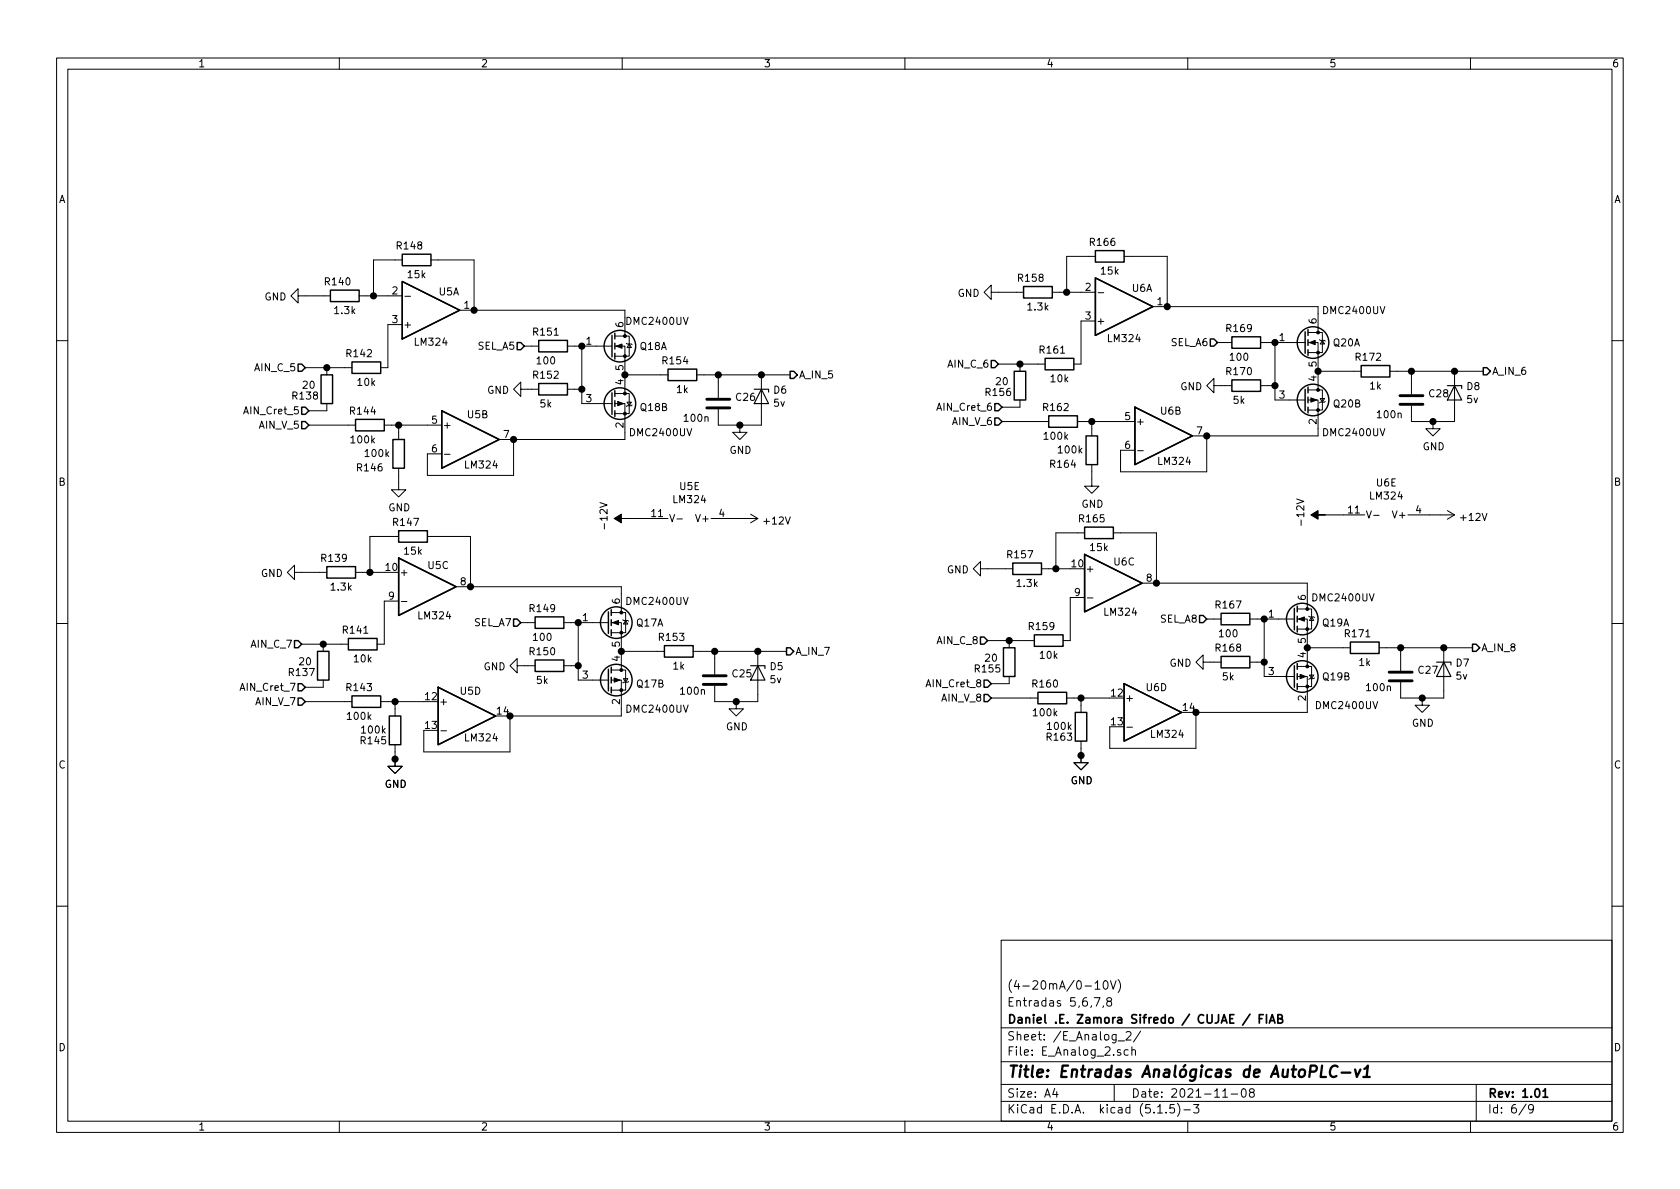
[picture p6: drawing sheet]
<svg xmlns="http://www.w3.org/2000/svg" width="297mm" height="210mm" viewBox="0 0 297 210" stroke-linecap="round" stroke-linejoin="round" font-family="sans-serif">
<g fill="none" stroke="#000" stroke-width=".18">
<path d="M10 10.3h277v189.9h-277zM12 12.2h273v186.1h-273zM60 10.3v1.9M110 10.3v1.9M160 10.3v1.9M210 10.3v1.9M260 10.3v1.9M52.7 52.3v-1.3l-1.3 1.3 1.3 1.3v-1.3h5.7M63.5 52.3h7.6M71.1 57.4h-2.5v7.6h-1.3M71.1 46h-5.1v6.3M71.6 52.4h1"/>
<path d="M76.2 46h7.6v8.9M81.3 54.9h29.2v4.5M108.7 59.4h2.6v3.6h-2.6M175.3 51.7v-1.3l-1.3 1.3 1.3 1.3v-1.3h5.7M186.1 51.7h7.6M193.7 56.8h-2.6v7.6h-1.2M193.7 45.3h-5.1v6.4M194.2 51.8h.9M198.8 45.3h7.6v8.9M203.8 54.2h29.2v4.6M231.3 58.8h2.5v3.6h-2.5M10 60.2h2"/>
<path d="M54 65h8.2M54.6 75.2h8.3M57.8 65v1.3M57.8 71.4v1.2h-3.2M67.9 75.2h10.2M70.5 75.2v2.5M90.8 77.7v6.4h-15.2v-3.8h2.5M92.1 68.8v-1.2l-1.3 1.2 1.3 1.3v-1.3h3.1M92.7 61.2h2.5M100.3 68.8h2.6M100.3 61.2h7.9M102.9 61.2v10.2h5.3"/>
<path d="M108.7 61.2h1.8v8.4M108.7 71.4h1.8v6.3h-22.2M108.7 69.6h2.6v3.5h-2.6M110.5 66.3h7.6M110.7 60.7l.2 .1h.7l.2 .2M110.9 71.1h.7l-.3 .6zM111.3 60.8l.3 .7h-.7zM111.8 71.6l-.2 .1h-.7l-.2 .2M123.2 66.3h16.5M127 66.3v4.1M130.8 75.2v1.2h1.3l-1.3 1.3-1.3-1.3h1.3M134.6 66.3v8.9h-7.6v-2.8"/>
<path d="M176.5 64.4h8.3M177.2 74.5h8.2M180.3 64.4v1.3M180.3 70.7v1.3h-3.1M190.5 74.5h10.2M193 74.5v2.6M201.1 79.7h1M213.4 77.1v6.3h-15.3v-3.8h2.6M214.6 68.2v-1.3l-1.2 1.3 1.2 1.3v-1.3h3.2M215.3 60.6h2.5M222.9 68.2h2.5M222.9 60.6h7.9"/>
<path d="M225.4 60.6v10.1h5.4M231.3 70.7h1.7v6.4h-22.2M231.3 69h2.5v3.5h-2.5M231.3 60.6h1.7v8.4M233 65.7h7.7M233.3 60.1l.1 .1h.8l.1 .1M233.4 70.5h.8l-.4 .6zM233.8 60.2l.4 .6h-.8zM234.3 71l-.1 .1h-.8l-.1 .1M245.7 65.7h16.6M249.6 65.7v4M253.4 74.5v1.3h1.2l-1.2 1.3-1.3-1.3h1.3"/>
<path d="M257.2 65.7v8.8h-7.6v-2.8M285 60.2h2M70.5 82.8v3.8h1.3l-1.3 1.3-1.3-1.3h1.3M70.5 94.9h-5.1v6.3M75.6 94.9h7.6v8.9M78.6 80.3h1M111.1 91.7h7M118.4 91l.4 1.2 .5-1.2M119.7 91.8h.9M125.7 91.7h8.3M132.7 90.9l1.3 .8M134 91.7l-1.3 .8"/>
<path d="M191.8 94.2h-5.1v6.4M193 82.2v3.8h1.3l-1.3 1.2-1.2-1.2h1.2M196.8 94.2h7.7v8.9M234.3 91.1h7M241.6 90.3l.4 1.3 .5-1.3M242.9 91.1h.9M248.9 91.1h8.3M255.9 90.3l1.3 .8M257.2 91.1l-1.3 .7M10 110.3h2M52.1 101.2v-1.3l-1.3 1.3 1.3 1.3v-1.3h5.7M53.3 113.9h8.3"/>
<path d="M57.1 113.9v1.3M62.9 101.2h5M70.5 106.3h-2.6v7.6h-1.2M71 106.4h1M80.6 103.8h29.3v4.5M91.4 117.7v-1.2l-1.2 1.2 1.2 1.3v-1.3h3.2M92.1 110.1h2.5M99.7 117.7h2.5M99.7 110.1h7.9M102.2 110.1v10.2h5.4M108.1 110.1h1.8v8.4M108.1 108.3h2.5v3.6h-2.5"/>
<path d="M108.1 118.5h2.5v3.5h-2.5M109.9 115.2h7.6M110.1 109.6l.1 .1h.8l.1 .1M110.6 109.7l.4 .7h-.8zM122.6 115.2h16.5M126.4 115.2v4M134 115.2v8.9h-7.6v-2.8M173.4 100.6v-1.3l-1.3 1.3 1.3 1.2v-1.2h5.7M174.6 113.3h8.3M178.4 113.3v1.2M178.4 119.6v1.3h-3.1M184.1 100.6h5.1"/>
<path d="M191.8 105.7h-2.6v7.6h-1.2M192.3 105.7h.9M201.9 103.1h29.2v4.6M212.7 117.1v-1.3l-1.2 1.3 1.2 1.3v-1.3h3.2M213.4 109.5h2.5M221 109.5h7.9M221 117.1h2.5M223.5 109.5v10.1h5.4M229.4 109.5h1.7v8.4M229.4 107.7h2.5v3.5h-2.5M229.4 119.6h1.7v6.4h-19.6v6.3h-15.3v-3.8M229.4 117.9h2.5v3.5h-2.5"/>
<path d="M231.1 114.5h7.7M231.4 109l.1 .1h.8l.1 .1M231.5 119.4h.8l-.4 .6zM231.9 109.1l.4 .6h-.8zM232.4 119.9l-.1 .1h-.8l-.1 .1M243.8 114.5h16.5M247.6 114.5v4.1M255.3 114.5v8.9h-7.7v-2.8M285 110.3h2M54 124.1h8.2M57.1 120.3v1.2h-3.1M67.3 124.1h7.6"/>
<path d="M69.8 131.7v3.8h1.3l-1.3 1.3-1.2-1.3h1.2M69.8 124.1v2.5M78 129.2h.9M108.1 120.3h1.8v6.3h-19.7v6.4h-15.3v-3.8M110.2 120h.8l-.4 .6zM111.1 120.5l-.1 .1h-.8l-.1 .2M130.2 124.1v1.2h1.2l-1.2 1.3-1.3-1.3h1.3M175.3 123.4h8.2M188.6 123.4h7.6M191.1 131.1v3.8h1.3l-1.3 1.2-1.2-1.2h1.2M191.1 123.4v2.6M199.2 128.6h1"/>
<path d="M251.5 123.4v1.3h1.2l-1.2 1.3-1.3-1.3h1.3M10 160.2h2M177 166.3h108v32h-108zM193.5 176.4h1l-.7 1.5M193.6 173.9l.5-.5v1.5M193.6 174.9h.9M195.1 177.8l-.1 .3M195.2 173.6l.2-.2a.8 .8 0 0 1 .5 .8 .8 .8 0 0 1-.5 .7l-.2-.1-.2-.4zM196 177.1l-.3-.3 .1-.2a.48 .48 0 0 1 .6-.1l.1 .2-.1 .3-.6 .1a.48 .48 0 0 0 0 .7l.2 .1 .5-.1v-.4l-.2-.3M196.3 173.4l.5 1.5 .5-1.5M197.7 173.2a1.71 1.71 0 0 1 0 2.3M285 160.2h2"/>
<path d="M60 198.3v1.9M110 198.3v1.9M160 198.3v1.9M177 194.8h108M177 191.8h108M177 187.8h108M177 181.8h108M186.5 192.5l-.4 1h1M186.8 193v1M197 191.8v3M197.7 184.1h1.1M199.1 182.6l.2-.2h.4l.3 .4-.9 1.1h.9"/>
<path d="M199.5 185.7l-.4-.1-.3 .3v.6l.3 .1 .4-.1M200.1 185.7l.2-.1 .4 .1 .1 .9M200.1 185.1v1.5M201.7 182.3l-1.3 2M204.7 196.8h.8M206.2 196.7v.1M207.6 195.3h-.7l-.1 .7 .2-.1 .5 .1 .2 .2-.1 .5-.2 .1-.6-.1M208.2 195.1a1.71 1.71 0 0 1 0 2.3M209.3 196.3h1.2M210 198.3v1.9M211 195.3h1l-.5 .6 .4 .1v.7l-.2 .1-.7-.1M216.2 194h.8"/>
<path d="M217.7 193.5h1.1M219.6 192.7l.4-.2a.94 .94 0 0 1 0 1.5 .82 .82 0 0 1-.4-1.3zM221.2 193.2l-.3-.3 .1-.2 .2-.2 .4 .1 .2 .2-.1 .2-.6 .2a.48 .48 0 0 0-.1 .7l.2 .1 .5-.1a.48 .48 0 0 0-.1-.7h-.1M260 198.3v1.9M261 191.8v6.5M269.8 195.2l-1.2 2M271.1 196l-.3 .3-.4-.1-.1-.2v-.4l.1-.2 .4-.1 .2 .2a1.19 1.19 0 0 1-.2 1.2l-.4 .1"/>
</g>
<path d="M221 179.3l-1.3 2M223.4 179.4h-.7v1.5M223.9 179.4v1.5M222.7 180.1h.4M224.4 180.9l.5-1.5 .5 1.5M224.6 180.5h.7M225.9 180.1h.5l.2-.1 .1-.3-.3-.3h-.5v1.5h.6l.3-.3a.41 .41 0 0 0-.4-.5M272.8 193l.4-.5v1.5M272.8 194h.9" fill="none" stroke="#000" stroke-width=".3"/>
<path d="M236.5 188.6a.88 .88 0 0 0-1 0 .88 .88 0 0 0-.4 1 .7 .7 0 0 0 .4 .8 .7 .7 0 0 0 .8-.1M237.2 189.7h1.6M239.6 189.1l.3 1.3 .6-1.3M241 190.4h1.2M241.2 189l.7-.6-.3 2" fill="none" stroke="#000" stroke-width=".41"/>
<g fill="none" stroke="#000" stroke-width=".25">
<path d="M58.4 51.3h5.1v2h-5.1zM71.1 45h5.1v2h-5.1zM71.1 49.8l10.2 5.1-10.2 5zM108.2 59.3v3.8M108.7 58.9v1M181 50.7h5.1v2h-5.1zM193.7 44.3h5.1v2h-5.1zM193.7 49.1l10.1 5.1-10.1 5.1zM214 59.9h.6l.7 .7-.7 .6h-.6zM217.8 59.6h5.1v2h-5.1zM230.8 58.7v3.8M231.3 58.3v1"/>
<path d="M52.7 64.4h.6l.7 .6-.7 .7h-.6zM53.3 74.5h.7l.6 .7-.6 .6h-.7zM53.3 72h.7l.6 .6-.6 .7h-.7zM56.8 66.3h2v5.1h-2zM62.2 64h5.1v2h-5.1zM62.9 74.2h5v2h-5zM69.5 77.7h2v5.1h-2zM78.1 72.6l10.2 5.1-10.2 5.1zM91.4 60.6h.7l.6 .6-.6 .6h-.7zM95.2 67.8h5.1v2h-5.1zM95.2 60.2h5.1v2h-5.1zM108.2 69.5v3.8"/>
<path d="M108.7 60.7v1M108.7 62.5v1M108.7 69.1v1M108.7 70.9v1M108.7 72.6v1.1M118.1 65.3h5.1v2h-5.1zM139.7 65.7h.6l.7 .6-.7 .6h-.6zM175.3 63.7h.6l.6 .7-.6 .6h-.6zM175.9 73.9h.6l.7 .6-.7 .7h-.6zM175.9 71.4h.6l.7 .6-.7 .6h-.6zM179.3 65.7h2.1v5h-2.1zM184.8 63.4h5.1v2h-5.1z"/>
<path d="M185.4 73.5h5.1v2.1h-5.1zM192 77.1h2.1v5.1h-2.1zM200.7 72l10.1 5.1-10.1 5.1zM217.8 67.2h5.1v2h-5.1zM230.8 68.8v3.8M231.3 60.1v1M231.3 61.8v1.1M231.3 68.4v1.1M231.3 70.2v1M231.3 72v1M240.7 64.6h5v2.1h-5zM262.3 65h.6l.6 .7-.6 .6h-.6z"/>
<path d="M70.5 93.8h5.1v2.1h-5.1zM70.5 98.7l10.1 5.1-10.1 5zM179.1 99.6h5v2h-5zM191.8 93.2h5v2h-5zM191.8 98l10.1 5.1-10.1 5.1zM52.1 113.3h.6l.6 .6-.6 .6h-.6zM56.1 115.2h2.1v5.1h-2.1zM57.8 100.2h5.1v2h-5.1zM61.6 112.9h5.1v2h-5.1zM90.8 109.5h.6l.7 .6-.7 .6h-.6zM94.6 116.7h5.1v2h-5.1zM94.6 109.1h5.1v2h-5.1z"/>
<path d="M107.6 108.2v3.8M107.6 118.4v3.8M108.1 107.8v1M108.1 109.6v1M108.1 111.4v1M108.1 118v1M108.1 119.8v1M117.5 114.2h5.1v2h-5.1zM139.1 114.5h.6l.6 .7-.6 .6h-.6zM173.4 112.6h.6l.6 .7-.6 .6h-.6zM177.4 114.5h2.1v5.1h-2.1zM182.9 112.3h5.1v2h-5.1z"/>
<path d="M212.1 108.8h.6l.7 .7-.7 .6h-.6zM215.9 108.5h5.1v2h-5.1zM215.9 116.1h5.1v2h-5.1zM228.9 107.6v3.8M228.9 117.7v3.8M229.4 107.2v1M229.4 109v1M229.4 110.7v1.1M229.4 117.3v1.1M229.4 119.1v1M238.8 113.5h5v2.1h-5zM260.3 113.9h.7l.6 .6-.6 .7h-.7z"/>
<path d="M52.7 123.4h.6l.7 .7-.7 .6h-.6zM52.7 120.9h.6l.7 .6-.7 .7h-.6zM62.2 123.1h5.1v2h-5.1zM68.8 126.6h2.1v5.1h-2.1zM77.5 121.5l10.1 5.1-10.1 5.1zM108.1 121.5v1M174 120.3h.6l.7 .6-.7 .6h-.6zM174 122.8h.6l.7 .6-.7 .7h-.6zM183.5 122.4h5.1v2.1h-5.1zM190.1 126h2.1v5.1h-2.1zM198.8 120.9l10.1 5.1-10.1 5.1zM229.4 120.9v1"/>
<circle cx="109.6" cy="61.2" r="2.79"/>
<circle cx="109.6" cy="71.4" r="2.79"/>
<circle cx="232.2" cy="60.6" r="2.79"/>
<circle cx="232.2" cy="70.7" r="2.79"/>
<circle cx="109" cy="110.1" r="2.79"/>
<circle cx="230.3" cy="109.5" r="2.79"/>
<circle cx="230.3" cy="119.6" r="2.79"/>
<circle cx="109" cy="120.3" r="2.79"/>
</g>
<path d="M133.3 68.8h2.6v.5M134.6 68.8l1.3 2.6h-2.6zM255.9 68.2h2.5v.5M257.2 68.2l1.2 2.5h-2.5zM132.7 117.7h2.6v.5M134 117.7l1.3 2.6h-2.6zM254 117.1h2.5v.5M255.3 117.1l1.2 2.5h-2.5z" fill="none" stroke="#000" stroke-width=".2"/>
<g fill="#000" stroke="#000" stroke-width=".18">
<path d="M109 61.2l1-.4v.8zM109.2 71l1 .4-1 .3zM231.5 60.6l1-.4v.8zM231.8 70.4l1 .3-1 .4zM108.6 91.7l1.3-.8v.8h1.2h-1.2v.8zM231.8 91.1l1.2-.8v.8h1.3h-1.3v.7zM108.3 110.1l1-.4v.8zM229.6 109.5l1-.4v.7zM229.9 119.2l1 .4-1 .4zM108.6 119.9l1 .4-1 .3z"/>
<circle cx="110.5" cy="59.4" r=".25"/>
<circle cx="233" cy="58.8" r=".25"/>
<circle cx="110.5" cy="63" r=".25"/>
<circle cx="110.5" cy="69.6" r=".25"/>
<circle cx="110.5" cy="73.1" r=".25"/>
<circle cx="233" cy="72.5" r=".25"/>
<circle cx="233" cy="69" r=".25"/>
<circle cx="233" cy="62.4" r=".25"/>
<circle cx="109.9" cy="108.3" r=".25"/>
<circle cx="109.9" cy="111.9" r=".25"/>
<circle cx="109.9" cy="118.5" r=".25"/>
<circle cx="231.1" cy="107.7" r=".25"/>
<circle cx="231.1" cy="117.9" r=".25"/>
<circle cx="231.1" cy="111.2" r=".25"/>
<circle cx="109.9" cy="122" r=".25"/>
<circle cx="231.1" cy="121.4" r=".25"/>
</g>
<path d="M125 72.1h4M125 70.6h4M247.5 71.5h4.1M247.5 70h4.1M124.3 119.5h4.1M245.6 118.9h4.1M124.3 121h4.1M245.6 120.4h4.1" fill="none" stroke="#000" stroke-width=".51"/>
<g fill="#000" stroke="#000" stroke-width=".25">
<circle cx="66" cy="52.3" r=".51"/>
<circle cx="83.8" cy="54.9" r=".51"/>
<circle cx="188.6" cy="51.7" r=".51"/>
<circle cx="206.4" cy="54.2" r=".51"/>
<circle cx="57.8" cy="65" r=".51"/>
<circle cx="70.5" cy="75.2" r=".51"/>
<circle cx="90.8" cy="77.7" r=".51"/>
<circle cx="102.9" cy="68.8" r=".51"/>
<circle cx="102.9" cy="61.2" r=".51"/>
<circle cx="110.5" cy="66.3" r=".51"/>
<circle cx="127" cy="66.3" r=".51"/>
<circle cx="130.8" cy="75.2" r=".51"/>
<circle cx="134.6" cy="66.3" r=".51"/>
<circle cx="180.3" cy="64.4" r=".51"/>
<circle cx="193" cy="74.5" r=".51"/>
<circle cx="213.4" cy="77.1" r=".51"/>
<circle cx="225.4" cy="68.2" r=".51"/>
<circle cx="225.4" cy="60.6" r=".51"/>
<circle cx="233" cy="65.7" r=".51"/>
<circle cx="249.6" cy="65.7" r=".51"/>
<circle cx="253.4" cy="74.5" r=".51"/>
<circle cx="257.2" cy="65.7" r=".51"/>
<circle cx="57.2" cy="113.9" r=".51"/>
<circle cx="65.4" cy="101.2" r=".51"/>
<circle cx="83.2" cy="103.8" r=".51"/>
<circle cx="102.2" cy="117.7" r=".51"/>
<circle cx="102.2" cy="110.1" r=".51"/>
<circle cx="109.9" cy="115.2" r=".51"/>
<circle cx="126.4" cy="115.2" r=".51"/>
<circle cx="134" cy="115.2" r=".51"/>
<circle cx="178.4" cy="113.3" r=".51"/>
<circle cx="186.7" cy="100.6" r=".51"/>
<circle cx="204.5" cy="103.1" r=".51"/>
<circle cx="223.5" cy="109.5" r=".51"/>
<circle cx="223.5" cy="117.1" r=".51"/>
<circle cx="231.1" cy="114.5" r=".51"/>
<circle cx="247.7" cy="114.5" r=".51"/>
<circle cx="255.3" cy="114.5" r=".51"/>
<circle cx="69.9" cy="124.1" r=".51"/>
<circle cx="69.9" cy="134.2" r=".51"/>
<circle cx="90.2" cy="126.6" r=".51"/>
<circle cx="130.2" cy="124.1" r=".51"/>
<circle cx="191.1" cy="123.4" r=".51"/>
<circle cx="191.1" cy="133.6" r=".51"/>
<circle cx="211.5" cy="126" r=".51"/>
<circle cx="251.5" cy="123.4" r=".51"/>
</g>
<text font-size="2.8" x="178" y="190.5">Title: Entradas Analógicas de AutoPLC-v1</text>
<g font-size="2.1">
<text x="178" y="178">Entradas 5,6,7,8</text>
<text x="178" y="175">(4-20mA/0-10V)</text>
<text x="178" y="184">Sheet: /E_Analog_2/</text>
<text x="178" y="181">Daniel .E. Zamora Sifredo / CUJAE / FIAB</text>
<text x="178" y="186.7">File: E_Analog_2.sch</text>
<text x="178" y="196.9">KiCad E.D.A. kicad (5.1.5)-3</text>
<text x="178" y="194.1">Size: A4</text>
<text x="200" y="194.1">Date: 2021-11-08</text>
<text x="263" y="194.1">Rev: 1.01</text>
<text x="263" y="196.9">Id: 6/9</text>
</g>
<g font-size="1.8">
<text x="35" y="11.9">1</text>
<text x="85" y="11.9">2</text>
<text x="135" y="11.9">3</text>
<text x="185" y="11.9">4</text>
<text x="235" y="11.9">5</text>
<text x="285" y="11.9">6</text>
<text x="10.4" y="35.9">A</text>
<text x="285.4" y="35.9">A</text>
<text x="70.3" y="44.1">R148</text>
<text x="192.8" y="43.5">R166</text>
<text x="46.8" y="53.1">GND</text>
<text x="57.6" y="50.5">R140</text>
<text x="69.4" y="52.1">2</text>
<text x="72.2" y="49.2">15k</text>
<text x="77.6" y="52.2">U5A</text>
<text x="169.3" y="52.5">GND</text>
<text x="180.1" y="49.8">R158</text>
<text x="191.9" y="51.4">2</text>
<text x="194.7" y="48.6">15k</text>
<text x="200.2" y="51.6">U6A</text>
<text x="204.6" y="54">1</text>
<text x="59.2" y="55.5">1.3k</text>
<text x="69.4" y="57.1">3</text>
<text x="71.2" y="58">+</text>
<text x="82.1" y="54.6">1</text>
<text x="94.4" y="59.4">R151</text>
<text x="110.2" y="57.9" transform="rotate(-90 110.2 57.9)">6</text>
<text x="111" y="57.4">DMC2400UV</text>
<text x="181.8" y="54.9">1.3k</text>
<text x="191.9" y="56.5">3</text>
<text x="193.8" y="57.4">+</text>
<text x="217" y="58.7">R169</text>
<text x="232.8" y="57.2" transform="rotate(-90 232.8 57.2)">6</text>
<text x="234.2" y="55.5">DMC2400UV</text>
<text x="45.2" y="65.7">AIN_C_5</text>
<text x="61.4" y="63.2">R142</text>
<text x="73.5" y="61.1">LM324</text>
<text x="84.5" y="61.8">SEL_A5</text>
<text x="95" y="64.4">100</text>
<text x="103.7" y="61">1</text>
<text x="110.2" y="65.5" transform="rotate(-90 110.2 65.5)">5</text>
<text x="113.2" y="61.9">Q18A</text>
<text x="117.3" y="64.4">R154</text>
<text x="167.7" y="65">AIN_C_6</text>
<text x="183.9" y="62.5">R161</text>
<text x="196" y="60.5">LM324</text>
<text x="207.1" y="61.2">SEL_A6</text>
<text x="217.6" y="63.8">100</text>
<text x="226.2" y="60.3">1</text>
<text x="232.8" y="64.9" transform="rotate(-90 232.8 64.9)">5</text>
<text x="235.8" y="61.3">Q20A</text>
<text x="239.8" y="63.8">R172</text>
<text x="51.8" y="70.7">R138</text>
<text x="53.6" y="68.8">20</text>
<text x="63.3" y="68.2">10k</text>
<text x="86.1" y="69.6">GND</text>
<text x="94.4" y="67">R152</text>
<text x="103.7" y="71.1">3</text>
<text x="110.2" y="68" transform="rotate(-90 110.2 68)">4</text>
<text x="119.7" y="69.5">1k</text>
<text x="130.2" y="70.9">C26</text>
<text x="136.8" y="69.6">D6</text>
<text x="136.8" y="71.9">5v</text>
<text x="141.2" y="66.9">A_IN_5</text>
<text x="174.4" y="70">R156</text>
<text x="176.2" y="68.1">20</text>
<text x="185.9" y="67.6">10k</text>
<text x="208.7" y="69">GND</text>
<text x="217" y="66.3">R170</text>
<text x="218.1" y="71.4">5k</text>
<text x="226.2" y="70.5">3</text>
<text x="232.8" y="67.4" transform="rotate(-90 232.8 67.4)">4</text>
<text x="242.2" y="68.9">1k</text>
<text x="252.8" y="70.3">C28</text>
<text x="259.4" y="69">D8</text>
<text x="259.4" y="71.3">5v</text>
<text x="263.8" y="66.3">A_IN_6</text>
<text x="43.6" y="73.3">AIN_Cret_5</text>
<text x="45.9" y="75.8">AIN_V_5</text>
<text x="62" y="73.3">R144</text>
<text x="76.4" y="74.9">5</text>
<text x="78.2" y="75.8">+</text>
<text x="82.7" y="74">U5B</text>
<text x="89.1" y="77.5">7</text>
<text x="95.6" y="72.1">5k</text>
<text x="110.2" y="75.7" transform="rotate(-90 110.2 75.7)">2</text>
<text x="111.6" y="77.1">DMC2400UV</text>
<text x="113.3" y="72.7">Q18B</text>
<text x="121.1" y="74.6">100n</text>
<text x="166.1" y="72.6">AIN_Cret_6</text>
<text x="168.5" y="75.2">AIN_V_6</text>
<text x="184.6" y="72.7">R162</text>
<text x="184.7" y="77.8">100k</text>
<text x="198.9" y="74.3">5</text>
<text x="200.8" y="75.2">+</text>
<text x="205.3" y="73.3">U6B</text>
<text x="211.6" y="76.8">7</text>
<text x="232.8" y="75" transform="rotate(-90 232.8 75)">2</text>
<text x="234.2" y="77.1">DMC2400UV</text>
<text x="235.9" y="72.1">Q20B</text>
<text x="243.7" y="74">100n</text>
<text x="62.2" y="78.4">100k</text>
<text x="63.3" y="83.4">R146</text>
<text x="64.7" y="80.8">100k</text>
<text x="76.4" y="80">6</text>
<text x="82.3" y="82.8">LM324</text>
<text x="129" y="80.3">GND</text>
<text x="185.8" y="82.7">R164</text>
<text x="187.2" y="80.2">100k</text>
<text x="198.9" y="79.4">6</text>
<text x="204.9" y="82.2">LM324</text>
<text x="251.5" y="79.6">GND</text>
<text x="10.4" y="85.9">B</text>
<text x="119.2" y="89">LM324</text>
<text x="120.2" y="86.7">U5E</text>
<text x="191.2" y="89.8">GND</text>
<text x="242.4" y="88.3">LM324</text>
<text x="243.4" y="86">U6E</text>
<text x="285.4" y="85.9">B</text>
<text x="68.7" y="90.4">GND</text>
<text x="69.6" y="93">R147</text>
<text x="107.4" y="93.2" transform="rotate(-90 107.4 93.2)">-12V</text>
<text x="115.2" y="91.4">11</text>
<text x="123.4" y="92.3">V+</text>
<text x="127.2" y="91.4">4</text>
<text x="135.2" y="92.8">+12V</text>
<text x="190.9" y="92.4">R165</text>
<text x="230.6" y="92.5" transform="rotate(-90 230.6 92.5)">-12V</text>
<text x="238.4" y="90.8">11</text>
<text x="246.6" y="91.7">V+</text>
<text x="250.3" y="90.8">4</text>
<text x="258.4" y="92.1">+12V</text>
<text x="56.9" y="99.4">R139</text>
<text x="68.2" y="101">10</text>
<text x="70.6" y="101.8">+</text>
<text x="71.6" y="98.1">15k</text>
<text x="75.7" y="100.6">U5C</text>
<text x="167.4" y="101.4">GND</text>
<text x="178.2" y="98.7">R157</text>
<text x="189.5" y="100.3">10</text>
<text x="191.9" y="101.2">+</text>
<text x="192.8" y="97.5">15k</text>
<text x="197" y="100">U6C</text>
<text x="46.1" y="102">GND</text>
<text x="58.6" y="104.4">1.3k</text>
<text x="68.7" y="106">9</text>
<text x="81.4" y="103.5">8</text>
<text x="109.6" y="106.8" transform="rotate(-90 109.6 106.8)">6</text>
<text x="111" y="107">DMC2400UV</text>
<text x="179.9" y="103.8">1.3k</text>
<text x="190" y="105.4">9</text>
<text x="202.7" y="102.9">8</text>
<text x="215.1" y="107.6">R167</text>
<text x="230.9" y="106.1" transform="rotate(-90 230.9 106.1)">6</text>
<text x="232.3" y="106.3">DMC2400UV</text>
<text x="60.8" y="112.1">R141</text>
<text x="74.1" y="109.5">LM324</text>
<text x="83.9" y="110.7">SEL_A7</text>
<text x="93.8" y="108.2">R149</text>
<text x="94.4" y="113.3">100</text>
<text x="103" y="109.8">1</text>
<text x="112.6" y="110.8">Q17A</text>
<text x="116.6" y="113.3">R153</text>
<text x="165.8" y="113.9">AIN_C_8</text>
<text x="182" y="111.4">R159</text>
<text x="195.4" y="108.9">LM324</text>
<text x="205.2" y="110.1">SEL_A8</text>
<text x="215.7" y="112.7">100</text>
<text x="224.3" y="109.2">1</text>
<text x="230.9" y="113.8" transform="rotate(-90 230.9 113.8)">5</text>
<text x="233.9" y="110.8">Q19A</text>
<text x="237.9" y="112.7">R171</text>
<text x="44.6" y="114.5">AIN_C_7</text>
<text x="51.2" y="119.6">R137</text>
<text x="53" y="117.6">20</text>
<text x="62.7" y="117.1">10k</text>
<text x="85.5" y="118.5">GND</text>
<text x="93.8" y="115.9">R150</text>
<text x="109.6" y="116.9" transform="rotate(-90 109.6 116.9)">4</text>
<text x="109.6" y="114.4" transform="rotate(-90 109.6 114.4)">5</text>
<text x="119" y="118.4">1k</text>
<text x="129.6" y="119.8">C25</text>
<text x="136.2" y="118.5">D5</text>
<text x="140.6" y="115.8">A_IN_7</text>
<text x="172.5" y="118.9">R155</text>
<text x="174.3" y="117">20</text>
<text x="183.9" y="116.5">10k</text>
<text x="206.8" y="117.9">GND</text>
<text x="215.1" y="115.2">R168</text>
<text x="224.3" y="119.4">3</text>
<text x="230.9" y="116.3" transform="rotate(-90 230.9 116.3)">4</text>
<text x="240.3" y="117.8">1k</text>
<text x="250.9" y="119.1">C27</text>
<text x="257.5" y="117.9">D7</text>
<text x="261.9" y="115.2">A_IN_8</text>
<text x="42.9" y="122.2">AIN_Cret_7</text>
<text x="45.3" y="124.7">AIN_V_7</text>
<text x="61.4" y="122.2">R143</text>
<text x="75.2" y="123.8">12</text>
<text x="77.6" y="124.7">+</text>
<text x="81.4" y="122.9">U5D</text>
<text x="94.9" y="120.9">5k</text>
<text x="103" y="120">3</text>
<text x="109.6" y="124.6" transform="rotate(-90 109.6 124.6)">2</text>
<text x="112.7" y="121.6">Q17B</text>
<text x="120.5" y="122.9">100n</text>
<text x="136.2" y="120.8">5v</text>
<text x="164.2" y="121.5">AIN_Cret_8</text>
<text x="166.5" y="124.1">AIN_V_8</text>
<text x="182.7" y="121.6">R160</text>
<text x="196.5" y="123.2">12</text>
<text x="198.9" y="124.1">+</text>
<text x="202.7" y="122.2">U6D</text>
<text x="209.2" y="125.7">14</text>
<text x="216.2" y="120.3">5k</text>
<text x="230.9" y="123.9" transform="rotate(-90 230.9 123.9)">2</text>
<text x="232.9" y="125.4">DMC2400UV</text>
<text x="234" y="120.3">Q19B</text>
<text x="241.8" y="122.2">100n</text>
<text x="257.5" y="120.2">5v</text>
<text x="61.5" y="127.3">100k</text>
<text x="63.9" y="131.6">R145</text>
<text x="64.1" y="129.7">100k</text>
<text x="75.2" y="128.9">13</text>
<text x="82.3" y="131.1">LM324</text>
<text x="87.9" y="126.4">14</text>
<text x="111" y="126">DMC2400UV</text>
<text x="128.3" y="129.2">GND</text>
<text x="182.8" y="126.7">100k</text>
<text x="185.2" y="131">R163</text>
<text x="185.3" y="129.1">100k</text>
<text x="196.5" y="128.3">13</text>
<text x="203.6" y="130.5">LM324</text>
<text x="249.6" y="128.5">GND</text>
<text x="10.4" y="135.9">C</text>
<text x="285.4" y="135.9">C</text>
<text x="68" y="139.3">GND</text>
<text x="189.3" y="138.7">GND</text>
<text x="10.4" y="185.9">D</text>
<text x="285.4" y="185.9">D</text>
<text x="35" y="199.9">1</text>
<text x="85" y="199.9">2</text>
<text x="135" y="199.9">3</text>
<text x="185" y="199.9">4</text>
<text x="235" y="199.9">5</text>
<text x="285" y="199.9">6</text>
</g>
</svg>
